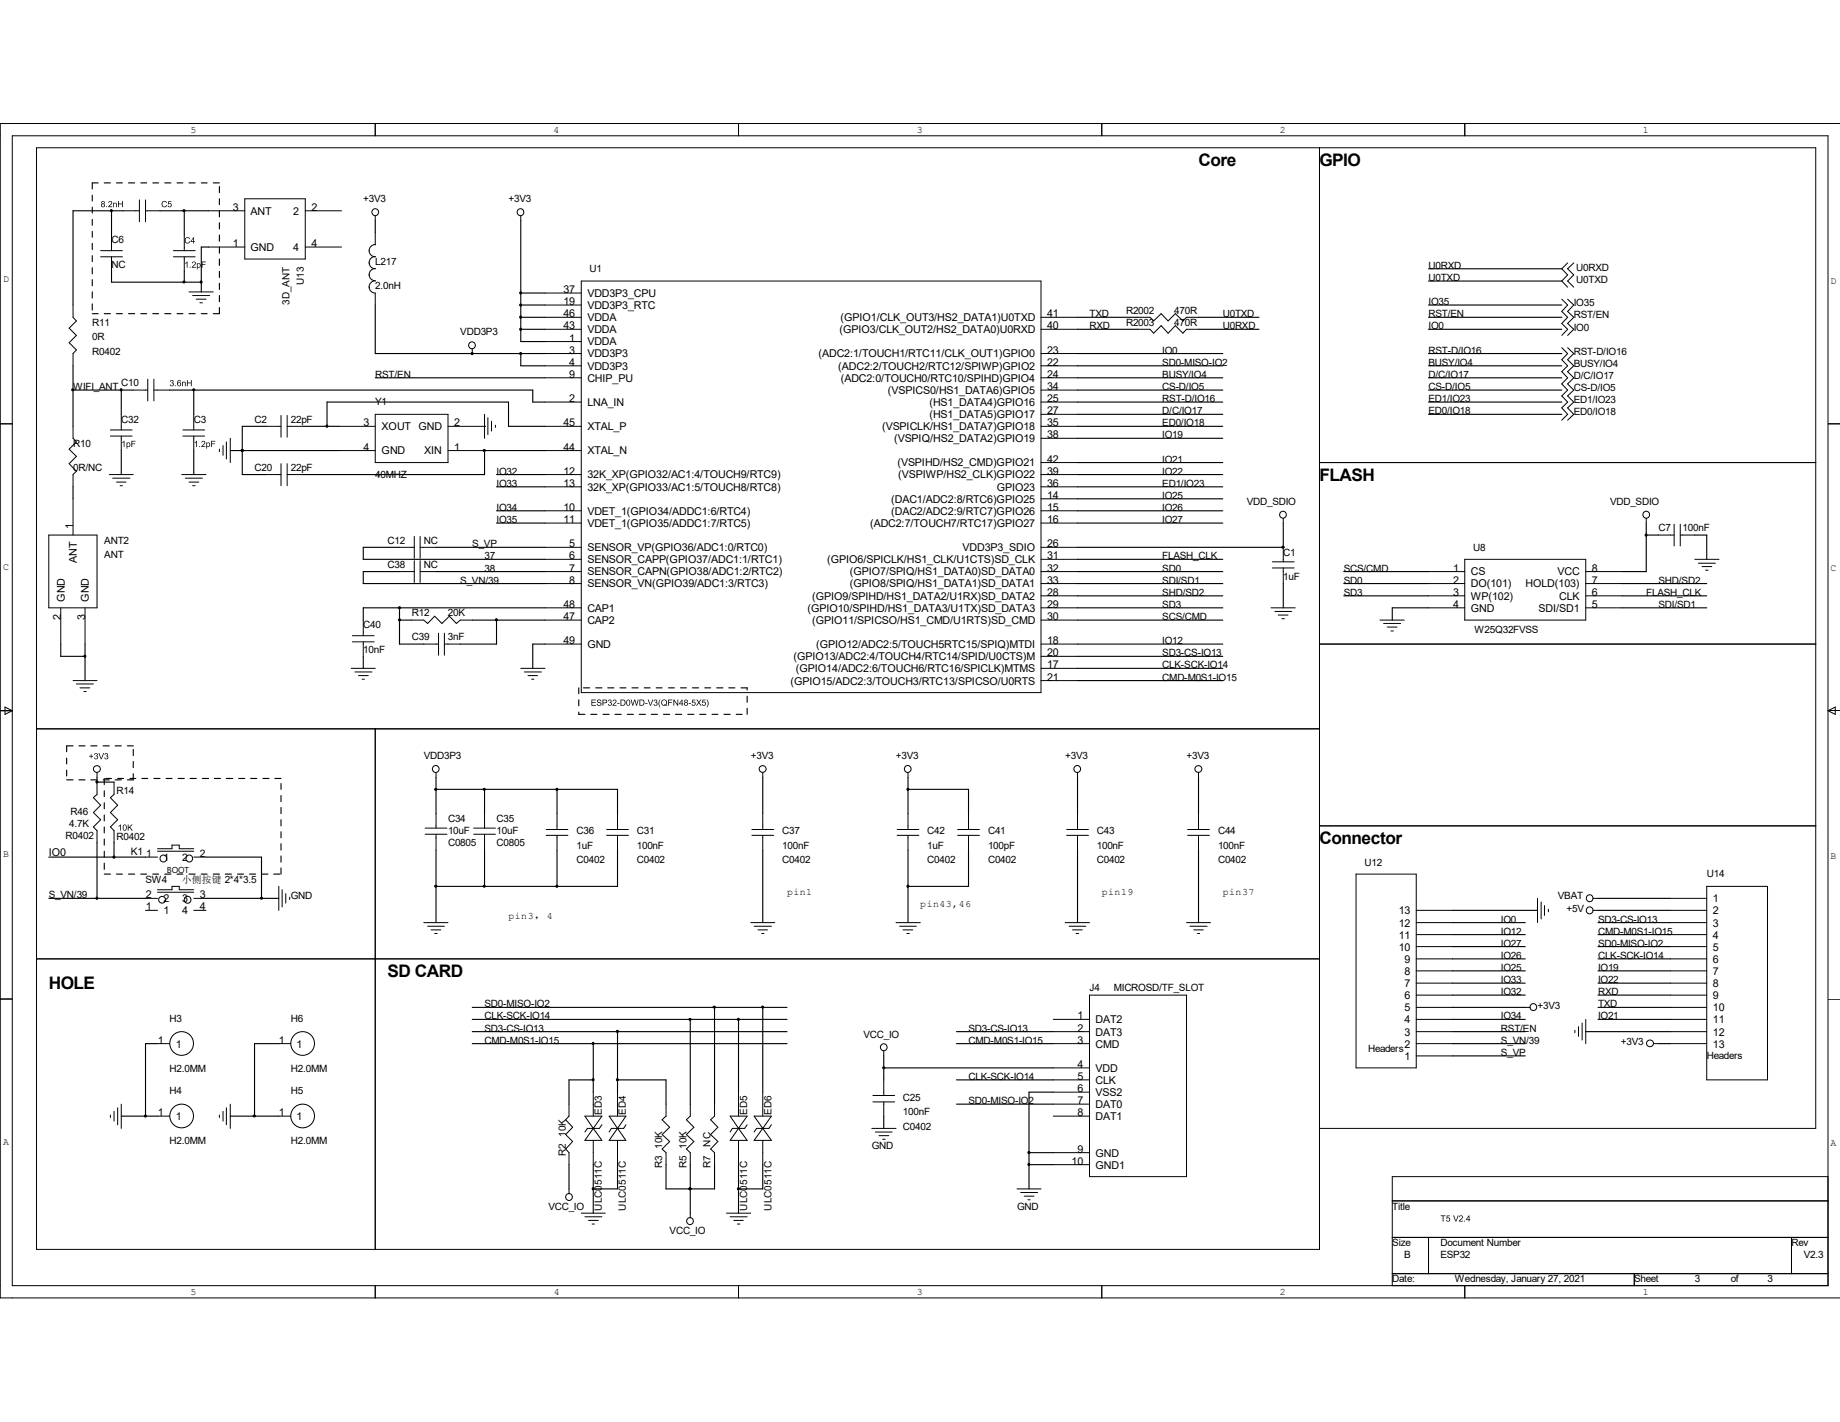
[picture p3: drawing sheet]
<svg xmlns="http://www.w3.org/2000/svg" width="279mm" height="216mm" viewBox="0 0 279 216" stroke-linecap="round" stroke-linejoin="round" font-family="sans-serif">
<g fill="none" stroke="#000" stroke-width=".15">
<path d="M57 18.8v1.8M112.1 18.8v1.8M167.3 18.8v1.8M222.4 18.8v1.8M279.4 18.8h-279.4v178.3h279.4M1.9 20.6h275.7v174.6h-275.7zM15.3 38.1h3.3M15.3 39h3.3M16.9 35.7v2.4M16.9 39v2.2M18.8 32h2.4M21.2 30.4v3.3"/>
<path d="M22.1 32h2.2M22.1 30.4v3.3M26.3 38.1h3.3M26.3 39h3.3M28 35.7v2.4M28 39v2.2M31.7 32h5.5M31.7 37.5h5.5M37.2 30.2h9.2v9.1h-9.2zM46.4 32h5.5M46.4 37.5h5.5M56.1 39.9h-.1a.86 .86 0 0 0 1 .9 .93 .93 0 0 0-1 .9"/>
<path d="M56.1 38.1a.8 .8 0 0 0 .9 .8 .93 .93 0 0 0-1 1M57 35.3v1.9a.82 .82 0 0 0-1 .9M57 32.7v.8M79.1 32.7v.8M200.4 22.4v167.3h-194.9v-167.3h270.2v148.9h-75.3M238 39.9l-.8 .9 .8 .9-.8 1 .8 .9M239 39.9l-1 .9 1 .9-1 1 1 .9M11.1 46.3v1.9l.5 .5-1.1 1.1 1.1 1.1-1.1 1.1 1.1 1.1-.5 .6v1.8M20.2 59.2h2.2M22.4 57.6v3.3M23.4 59.2h2.3M23.4 57.6v3.3"/>
<path d="M28.7 44.3h3.7M29.3 44.9h2.5M29.8 45.4h1.5M30.4 46h.3M56.1 43.6h-.1a.93 .93 0 0 0 1 .9v1.8M56.1 41.7h-.1a.93 .93 0 0 0 1 .9M57 42.7a.82 .82 0 0 0-1 .9M71.7 53v.7M82.8 50h5.5M82.8 44.5h5.5M82.8 46.3h5.5M82.8 53.7h5.5"/>
<path d="M82.8 57.4h5.5M82.8 48.2h5.5M82.8 55.5h5.5M82.8 51.9h5.5M88.3 42.7h69.8v62.5h-69.8zM158.1 50h5.5M158.1 59.2h5.5M158.1 53.7h5.5M158.1 57.4h5.5M158.1 48.2h5.5M158.1 55.5h5.5M172.8 50h1.8l.6 .6 1.1-1.2 1.1 1.2 1.1-1.2 1.1 1.2 .6-.6h1.8"/>
<path d="M172.8 48.2h1.8l.6 .5 1.1-1.1 1.1 1.1 1.1-1.1 1.1 1.1 .6-.5h1.8M237.2 52.8l.8 .9-.8 .9 .8 .9-.8 .9 .8 1-.8 .9 .8 .9-.8 .9 .8 .9-.8 .9 .8 1-.8 .9M237.2 45.4l.8 .9-.8 1 .8 .9-.8 .9 .8 .9-.8 .9M238 52.8l1 .9-1 .9 1 .9-1 .9 1 1-1 .9 1 .9-1 .9 1 .9-1 .9 1 1-1 .9M238 45.4l1 .9-1 1 1 .9-1 .9 1 .9-1 .9M0 64.3h1.9M11.1 64.7v1.8l.5 .6-1.1 1.1 1.1 1.1-1.1 1.1 1.1 1.1-.5 .6v1.8M11.1 75.7v5.5M16.6 72.1h3.6M16.8 65.3h3.3M16.8 66.2h3.3M17.1 72.6h2.6"/>
<path d="M17.7 73.2h1.4M18.2 73.7h.4M18.4 62.9v2.4M18.4 66.2v2.2M27.6 72.1h3.7M27.8 65.3h3.3M27.8 66.2h3.3M28.2 72.6h2.5M28.7 73.2h1.5M29.3 73.7h.3M29.4 62.9v2.4M29.4 66.2v2.2"/>
<path d="M33.3 68.2v.4M33.9 67.6v1.5M34.4 67.1v2.6M35 66.5v3.7M40.5 64.7h2.2M40.5 72.1h2.2M42.7 63.1v3.3M42.7 70.4v3.3M43.6 64.7h2.4M43.6 72.1h2.4M43.6 63.1v3.3M43.6 70.4v3.3"/>
<path d="M51.5 64.7h5.5M51.5 68.4h5.5M57 62.9h11v7.3h-11zM68 64.7h5.6M68 68.4h5.6M73.6 62.9v3.6M74.1 63.4v2.6M74.6 64v1.4M75.2 64.6v.3M82.8 61h5.5M82.8 64.7h5.5M82.8 68.4h5.5"/>
<path d="M82.8 72.1h5.5M82.8 73.9h5.5M82.8 77.6h5.5M82.8 79.4h5.5M158.1 70.2h5.5M158.1 61h5.5M158.1 64.7h5.5M158.1 72.1h5.5M158.1 73.9h5.5M158.1 77.6h5.5M158.1 79.4h5.5M158.1 62.9h5.5"/>
<path d="M158.1 66.5h5.5M158.1 75.7h5.5M194.9 78.7v.7M200.4 70.2h75.3M250 78.7v.7M254.2 79.6v3.3M255.1 79.6v3.3M277.6 64.3h1.8M7.4 81.2h7.3v11.1h-7.3zM9.2 92.3v5.5M12.9 92.3v5.5M53.5 96.5h3.3"/>
<path d="M53.5 97.5h3.3M55.2 94.1v2.4M55.2 97.5v2.2M60.7 86.8h2.2M60.7 83.1h2.2M62.5 94.1h1.8l.6 .6 1.1-1.1 1.1 1.1 1.1-1.1 1.1 1.1 .6-.6h1.8M62.9 81.4v3.4M62.9 85.1v3.3M63.8 86.8h2.4M63.8 83.1h2.4M63.8 81.4v3.4M63.8 85.1v3.3"/>
<path d="M64.3 97.8h2.3M66.6 96.1v3.4M67.5 97.8h2.4M67.5 96.1v3.4M82.8 97.8h5.5M82.8 84.9h5.5M82.8 94.1h5.5M82.8 86.8h5.5M82.8 88.6h5.5M82.8 92.3h5.5M82.8 83.1h5.5M158.1 97.8h5.5"/>
<path d="M158.1 84.9h5.5M158.1 94.1h5.5M158.1 86.8h5.5M158.1 88.6h5.5M158.1 90.5h5.5M158.1 92.3h5.5M158.1 83.1h5.5M158.1 99.7h5.5M193 92.3h3.7M193.2 86.2h3.3M193.2 85.3h3.3M193.6 92.8h2.5"/>
<path d="M194.1 93.4h1.5M194.6 93.9h.4M194.9 83.1v2.2M194.9 86.2v2.4M200.4 97.8h75.3M209.5 94.1h3.7M210.1 94.7h2.6M210.7 95.2h1.4M211.2 95.8h.4M216.9 86.8h5.5M216.9 88.6h5.5M216.9 90.5h5.5"/>
<path d="M216.9 92.3h5.5M222.4 84.9h18.4v9.2h-18.4zM240.8 86.8h5.5M240.8 88.6h5.5M240.8 90.5h5.5M240.8 92.3h5.5M251.8 81.2h2.4M255.1 81.2h2.2M257.3 84.9h3.7M257.9 85.5h2.6M258.4 86h1.5M259 86.6h.4"/>
<path d="M0 107.9h1.9M.8 107.4l1.1 .5-1.1 .6zM5.5 110.7h194.9M11.1 103.3h3.6M11.6 103.8h2.6M12.1 104.4h1.5M12.7 105h.4M14.7 118.7v1.9l-.5 .5 1.1 1.2-1.1 1.1 1.1 1.1-1.1 1.1 .5 .5v1.8M14.7 117.3v.7M17.3 118.7v1.9l-.5 .5 1.1 1.2-1.1 1.1 1.1 1.1-1.1 1.1 .5 .5v1.8M53.3 101.5h3.7M53.9 102h2.6"/>
<path d="M54.4 102.6h1.5M55 103.1h.3M57 110.7v79M66.2 117.3v.7M79.1 101.5h3.7M79.6 102h2.6M80.2 102.6h1.4M80.7 103.1h.4M115.8 117.3v.7M137.9 117.3v.7M158.1 101.5h5.5M158.1 103.3h5.5"/>
<path d="M163.6 117.3v.7M182 117.3v.7M277.6 107.9h1.8M277.6 107.9l1.1-.5v1.1zM22.1 138.2h1.8M22.1 136.4h1.8M22.1 130.1h1.8M23.9 128.9h2.2v-.6h1.1v.6h2.2M23.9 135.1h2.2v-.5h1.1v.5h2.2M23.9 135.5h5.5M23.9 129.2h5.5M29.4 138.2h1.9"/>
<path d="M29.4 136.4h1.9M29.4 130.1h1.9M42.3 134.6v3.6M42.8 135.1v2.6M43.4 135.7v1.4M44 136.2v.4M64.6 126.7h3.3M64.6 125.7h3.3M66.2 123.5v2.2M66.2 126.7v2.4M71.9 126.7h3.3M71.9 125.7h3.3"/>
<path d="M73.6 123.5v2.2M73.6 126.7v2.4M82.9 125.9h3.3M82.9 126.8h3.3M84.6 123.5v2.4M84.6 126.8v2.3M92.1 125.9h3.3M92.1 126.8h3.3M93.8 123.5v2.4M93.8 126.8v2.3M114.2 125.9h3.3M114.2 126.8h3.3"/>
<path d="M115.8 123.5v2.4M115.8 126.8v2.3M136.2 125.9h3.3M136.2 126.8h3.3M137.9 123.5v2.4M137.9 126.8v2.3M145.4 125.9h3.3M145.4 126.8h3.3M147.1 123.5v2.4M147.1 126.8v2.3M162 125.9h3.3M162 126.8h3.3"/>
<path d="M163.6 123.5v2.4M163.6 126.8v2.3M180.3 125.9h3.3M180.3 126.8h3.3M182 123.5v2.4M182 126.8v2.3M200.4 125.4h75.3M205.9 132.7h9.2v29.4h-9.2zM215.1 138.2h5.5M233.5 136.4v3.7M234 136.9v2.6M234.5 137.5v1.5"/>
<path d="M235.1 138v.4M241.9 138.2h.8M241.9 136.4h.8M253.7 138.2h5.5M253.7 136.4h5.5M259.2 134.6h9.2v29.4h-9.2zM0 151.7h1.9M5.5 145.6h194.9M23.9 158.5h1.8M42.3 158.5h1.9M64.3 140.1h3.7M64.9 140.6h2.6"/>
<path d="M65.4 141.2h1.5M66 141.7h.4M114 140.1h3.6M114.5 140.6h2.6M115.1 141.2h1.4M115.7 141.7h.3M134.2 159.6v.7M136.1 140.1h3.6M136.6 140.6h2.5M137.1 141.2h1.5M137.7 141.7h.4M159.9 158.5h5.5"/>
<path d="M159.9 156.6h5.5M159.9 154.8h5.5M161.8 140.1h3.6M162.3 140.6h2.6M162.9 141.2h1.4M163.4 141.7h.4M165.4 151.1h14.8v27.5h-14.8zM180.2 140.1h3.6M180.7 140.6h2.6M181.3 141.2h1.4M181.8 141.7h.4M215.1 145.6h5.5"/>
<path d="M215.1 158.5h5.5M215.1 156.6h5.5M215.1 154.8h5.5M215.1 153h5.5M215.1 151.1h5.5M215.1 149.3h5.5M215.1 147.4h5.5M215.1 143.7h5.5M215.1 141.9h5.5M215.1 140.1h5.5M231.6 153h.8M239.1 156.4v.4"/>
<path d="M239.7 155.9v1.5M240.2 155.3v2.6M240.8 154.8v3.7M251.1 158.5h.7M253.7 145.6h5.5M253.7 158.5h5.5M253.7 156.6h5.5M253.7 154.8h5.5M253.7 153h5.5M253.7 151.1h5.5M253.7 149.3h5.5M253.7 147.4h5.5"/>
<path d="M253.7 143.7h5.5M253.7 141.9h5.5M253.7 140.1h5.5M277.6 151.7h1.8M16.8 169.3v.4M17.3 168.7v1.5M17.9 168.2v2.6M18.4 167.6v3.7M23.9 169.5h1.8M33.3 169.3v.4M33.9 168.7v1.5M34.4 168.2v2.6"/>
<path d="M35 167.6v3.7M42.3 169.5h1.9M86.4 167.6v1.9l-.5 .5 1.1 1.2-1.1 1.1 1.1 1-1.1 1.2 .5 .5v1.8M88.8 169.5h2.6l-1.3 1.8zM90.1 171.3h.1M90.1 171.3l1.3 1.8h-2.6zM90.1 165.8v3.7M90.1 173.1v3.7M91.4 170.8l-.4 .5h-1.8l-.4 .6M92.5 169.5h2.5l-1.2 1.8zM93.8 171.3h.1M93.8 171.3l1.2 1.8h-2.5z"/>
<path d="M93.8 165.8v3.7M93.8 173.1v3.7M95 170.8l-.3 .5h-1.9l-.3 .6M101.1 167.6v1.9l-.6 .5 1.2 1.2-1.2 1.1 1.2 1-1.2 1.2 .6 .5v1.8M104.8 167.6v1.9l-.6 .5 1.2 1.2-1.2 1.1 1.2 1-1.2 1.2 .6 .5v1.8M108.5 167.6v1.9l-.6 .5 1.1 1.2-1.1 1.1 1.1 1-1.1 1.2 .6 .5v1.8M110.9 169.5h2.6l-1.4 1.8zM112.1 171.3h.1M112.1 165.8v3.7M112.1 173.1v3.7M112.1 171.3l1.4 1.8h-2.6zM113.5 170.8l-.4 .5h-1.9l-.3 .6"/>
<path d="M114.5 169.5h2.6l-1.3 1.8zM115.8 171.3h.1M115.8 165.8v3.7M115.8 173.1v3.7M115.8 171.3l1.3 1.8h-2.6zM117.1 170.8l-.3 .5h-1.9l-.4 .6M132.4 171.3h3.7M132.5 166.3h3.3M132.5 167.3h3.3M132.9 171.9h2.6M133.5 172.4h1.5M134 173h.4"/>
<path d="M134.2 164v2.3M134.2 167.3v2.2M159.9 169.5h5.5M159.9 162.1h5.5M159.9 164h5.5M159.9 165.8h5.5M159.9 167.6h5.5M159.9 175h5.5M159.9 176.8h5.5M215.1 160.3h5.5M277.6 178.6h-66.2v16.6M57 195.2v1.9"/>
<path d="M86.4 180.5v.8M88.3 184.2h3.6M88.8 184.7h2.6M89.4 185.3h1.4M89.9 185.8h.4M104.8 184.2v.7M110.3 184.2h3.7M110.9 184.7h2.6M111.4 185.3h1.5M112 185.8h.4M112.1 195.2v1.9M154.4 180.5h3.7"/>
<path d="M155 181.1h2.6M155.5 181.6h1.5M156.1 182.2h.3M167.3 195.2v1.9M211.4 182.3h66.2M211.4 187.9h66.2M211.4 193.4h66.2M216.9 187.9v5.5M222.4 195.2v1.9M248.2 193.4v1.8M272 187.9v5.5"/>
<circle cx="57" cy="32.2" r=".52"/>
<circle cx="79" cy="32.2" r=".52"/>
<circle cx="71.7" cy="52.4" r=".52"/>
<circle cx="194.8" cy="78.1" r=".52"/>
<circle cx="250" cy="78.1" r=".52"/>
<circle cx="14.7" cy="116.8" r=".52"/>
<circle cx="66.2" cy="116.8" r=".52"/>
<circle cx="115.8" cy="116.8" r=".52"/>
<circle cx="137.8" cy="116.8" r=".52"/>
<circle cx="163.6" cy="116.8" r=".52"/>
<circle cx="182" cy="116.8" r=".52"/>
<circle cx="24.6" cy="136.6" r=".52"/>
<circle cx="24.8" cy="130.3" r=".52"/>
<circle cx="28.5" cy="136.6" r=".52"/>
<circle cx="28.7" cy="130.3" r=".52"/>
<circle cx="241.4" cy="136.4" r=".52"/>
<circle cx="241.4" cy="138.2" r=".52"/>
<circle cx="27.6" cy="158.4" r="1.8"/>
<circle cx="46" cy="158.4" r="1.8"/>
<circle cx="134.2" cy="159" r=".52"/>
<circle cx="232.8" cy="152.9" r=".52"/>
<circle cx="250.6" cy="158.4" r=".52"/>
<circle cx="27.6" cy="169.4" r="1.8"/>
<circle cx="46" cy="169.4" r="1.8"/>
<circle cx="86.4" cy="181.7" r=".52"/>
<circle cx="104.8" cy="185.4" r=".52"/>
</g>
<g fill="#000">
<path d="M15.4 30.6a.25 .25 0 0 1 .4 0 .25 .25 0 0 1 0 .4 .28 .28 0 0 1 .1 .4 .28 .28 0 0 1-.5 0 .28 .28 0 0 1 .1-.5l-.1-.1zM15.5 30.8a.15 .15 0 0 0 .3 0 .15 .15 0 0 0-.3 0zM15.5 31.2a.19 .19 0 0 0 .3 0 .19 .19 0 0 0-.3 0zM16.1 31.3h.1v.2h-.1zM16.5 30.6a.3 .3 0 0 1 .5 0 .3 .3 0 0 1-.1 .5l-.3 .2h.4v.2h-.6l.1-.2a.56 .56 0 0 0 .4-.6l-.2-.1-.1 .2h-.2zM17.2 30.8l.1 .1 .2-.1h.2v.7h-.1v-.5a.16 .16 0 0 0-.2-.1 .16 .16 0 0 0-.1 .2v.4h-.1zM17.9 30.5h.1v.4h.5v-.4h.2v1h-.2v-.5h-.5v.5h-.1z"/>
<path d="M24.7 30.6l.4-.1 .2 .3h-.1a.32 .32 0 0 0-.5-.1 .32 .32 0 0 0 0 .5l.3 .2 .2-.3 .2 .1a.46 .46 0 0 1-.7 .2 .46 .46 0 0 1 0-.8zM25.6 30.5h.4v.1h-.3l-.1 .3a.31 .31 0 0 1 .4 .1 .31 .31 0 0 1-.2 .5 .31 .31 0 0 1-.3-.3h.1a.21 .21 0 0 0 .3 .1 .21 .21 0 0 0 0-.3 .21 .21 0 0 0-.3 0h-.1z"/>
<path d="M28.2 36.1l.4-.1 .3 .3h-.2a.32 .32 0 0 0-.4-.1 .32 .32 0 0 0-.1 .5l.3 .2 .2-.3 .2 .1a.46 .46 0 0 1-.7 .2 .46 .46 0 0 1 0-.8zM29.4 36h.1v.6h.1v.1h-.1v.3h-.2v-.3h-.4zM29.3 36.2l-.2 .4h.2z"/>
<path d="M25.9 57.8a.25 .25 0 0 1 .4 0 .25 .25 0 0 1-.1 .3 .29 .29 0 0 1 0 .5 .29 .29 0 0 1-.4-.2h.1a.19 .19 0 0 0 .2 .1 .19 .19 0 0 0 .2-.2 .19 .19 0 0 0-.3-.1v-.1a.16 .16 0 0 0 .2-.1 .16 .16 0 0 0-.1-.2 .16 .16 0 0 0-.2 .2l-.1-.1zM26.6 58.5h.1v.1h-.1zM27 57.8l.3-.1 .2 .2-.4-.1-.1 .4a.3 .3 0 0 1 .5 0 .3 .3 0 0 1-.2 .4 .3 .3 0 0 1-.4-.2zM27 58.4a.2 .2 0 0 0 .4 0 .2 .2 0 0 0-.4 0zM27.6 58l.1 .1 .3-.2 .1 .1 .1 .6h-.1v-.4a.16 .16 0 0 0-.2-.2 .16 .16 0 0 0-.1 .3v.3h-.2zM28.4 57.7h.1v.4h.5v-.4h.1v.9h-.1v-.4h-.5v.4h-.1z"/>
<path d="M28.1 39.9l.4-.2v.9h-.1v-.7l-.3 .2zM28.8 40.5h.1v.1h-.1zM29.2 39.8a.3 .3 0 0 1 .5 0 .3 .3 0 0 1-.1 .5l-.3 .2h.4v.1h-.6l.1-.1a.56 .56 0 0 0 .4-.7h-.2l-.1 .2h-.2zM29.9 40l.1 .1a.31 .31 0 0 1 .5 .2 .31 .31 0 0 1-.5 .3v.3h-.1zM29.9 40.3a.25 .25 0 0 0 .5 0 .25 .25 0 0 0-.5 0zM30.6 39.7h.7v.1h-.6v.3h.5v.1h-.5v.4h-.1z"/>
<path d="M18.6 67.2l.3-.3v1h-.1v-.8l-.2 .2zM19.2 67.2l.1 .1a.31 .31 0 0 1 .5 .2 .31 .31 0 0 1-.5 .3v.3h-.1zM19.2 67.5a.25 .25 0 0 0 .5 0 .25 .25 0 0 0-.5 0zM20 66.9h.6v.1h-.5v.3h.4v.1h-.4v.5h-.1z"/>
<path d="M29.6 67.2l.3-.3v1h-.1v-.8l-.2 .2zM30.3 67.7h.1v.2h-.1zM30.7 67a.3 .3 0 0 1 .4 0 .3 .3 0 0 1-.1 .5l-.3 .3h.5v.1h-.6v-.2a.56 .56 0 0 0 .4-.6l-.2-.1-.1 .2h-.1zM31.3 67.2l.1 .1a.31 .31 0 0 1 .5 .2 .31 .31 0 0 1-.5 .3v.3h-.1zM31.4 67.5a.24 .24 0 0 0 .4 0 .24 .24 0 0 0-.4 0zM32.1 66.9h.6v.1h-.5v.3h.4v.1h-.4v.5h-.1z"/>
<path d="M13.8 114.5h.1v.3h.2v.1h-.2v.2h-.1v-.2h-.3v-.1h.3zM14.4 114.4a.25 .25 0 0 1 .4 0 .25 .25 0 0 1-.1 .4 .29 .29 0 0 1 0 .5 .29 .29 0 0 1-.4-.3h.1a.19 .19 0 0 0 .2 .2 .19 .19 0 0 0 .2-.3 .19 .19 0 0 0-.3-.1v-.1a.16 .16 0 0 0 .2-.1 .16 .16 0 0 0-.1-.2 .16 .16 0 0 0-.2 .2h-.1zM14.9 114.3h.2l.3 .9 .3-.9h.1l-.4 1h-.1zM16 114.4a.25 .25 0 0 1 .3 0 .25 .25 0 0 1 0 .4 .29 .29 0 0 1 0 .5 .29 .29 0 0 1-.5-.3h.2a.19 .19 0 0 0 .2 .2 .19 .19 0 0 0 .1-.3 .19 .19 0 0 0-.2-.1v-.1a.16 .16 0 0 0 .2-.1 .16 .16 0 0 0-.2-.2 .16 .16 0 0 0-.1 .2h-.1z"/>
<path d="M89.8 106.2h.7v.1h-.6v.3h.5v.1h-.5v.3h.6v.1h-.7zM90.7 106.3l.4-.1 .2 .2v.1h-.1a.2 .2 0 0 0-.2-.2 .2 .2 0 0 0-.2 .2l.1 .1a.33 .33 0 0 1 .4 .3 .33 .33 0 0 1-.5 .2l-.2-.1v-.2h.1a.23 .23 0 0 0 .3 .3 .23 .23 0 0 0 .2-.3l-.5-.2-.1-.1zM91.5 106.2h.4a.28 .28 0 0 1 .3 .3 .28 .28 0 0 1-.3 .3h-.3v.3h-.1zM91.6 106.3v.4l.4-.1v-.2zM92.4 106.3a.25 .25 0 0 1 .4 0 .25 .25 0 0 1-.1 .3 .29 .29 0 0 1 0 .5 .29 .29 0 0 1-.4-.2h.1a.19 .19 0 0 0 .2 .2 .19 .19 0 0 0 .2-.3 .19 .19 0 0 0-.3-.1v-.1a.16 .16 0 0 0 .2-.1 .16 .16 0 0 0-.1-.2 .16 .16 0 0 0-.2 .2h-.1zM93.1 106.3a.3 .3 0 0 1 .5 0 .3 .3 0 0 1-.1 .5l-.3 .2h.4v.1h-.6l.1-.1a.56 .56 0 0 0 .3-.6l-.1-.1-.2 .2h-.1zM93.7 106.8h.4v.1h-.4zM94.2 106.2h.5a.48 .48 0 0 1 .3 .6 .48 .48 0 0 1-.4 .3h-.4zM94.3 106.3v.7h.2a.36 .36 0 0 0 .4-.3 .36 .36 0 0 0-.4-.4zM95.2 106.3l.2-.1a.52 .52 0 0 1 .3 .5 .52 .52 0 0 1-.3 .5 .52 .52 0 0 1-.2-.9zM95.3 106.3a.39 .39 0 0 0-.1 .4 .39 .39 0 0 0 .3 .3 .39 .39 0 0 0 .1-.4 .39 .39 0 0 0-.3-.3zM95.8 106.2h.1l.2 .8 .2-.8h.2l.2 .8 .1-.8h.2l-.3 .9h-.1l-.2-.8-.3 .8h-.1zM97.1 106.2h.5a.48 .48 0 0 1 .3 .6 .48 .48 0 0 1-.5 .3h-.3zM97.2 106.3v.7h.2a.36 .36 0 0 0 .3-.3 .36 .36 0 0 0-.3-.4zM98 106.8h.3v.1h-.3zM98.4 106.2h.1l.3 .8 .3-.8h.1l-.4 .9h-.1zM99.4 106.3a.25 .25 0 0 1 .3 0 .25 .25 0 0 1 0 .3 .29 .29 0 0 1 0 .5 .29 .29 0 0 1-.5-.2h.2a.19 .19 0 0 0 .2 .2 .19 .19 0 0 0 .1-.3 .19 .19 0 0 0-.2-.1v-.1a.16 .16 0 0 0 .2-.1 .16 .16 0 0 0-.2-.2 .16 .16 0 0 0-.1 .2h-.1zM100.2 106.2h.1l-.2 .6 .2 .6a.82 .82 0 0 1-.1-1.2zM100.5 106.3a.47 .47 0 0 1 .7 .1 .47 .47 0 0 1 0 .6l.1 .1v.1l-.2-.1a.48 .48 0 0 1-.6-.1 .48 .48 0 0 1 0-.7zM100.6 106.4a.37 .37 0 0 0-.1 .5 .37 .37 0 0 0 .5 .1l-.1-.1 .2 .1a.36 .36 0 0 0 0-.5 .36 .36 0 0 0-.5-.1zM101.5 106.2h.6v.1h-.5v.3h.4v.1h-.4v.4h-.1zM102.3 106.2h.1l.5 .7v-.7h.1v.9h-.1l-.5-.7v.7h-.1zM103.5 106.2h.1v.6h.2v.1h-.2v.2h-.1v-.2h-.4zM103.5 106.4l-.3 .4h.3zM104 106.3a.25 .25 0 0 1 .4 0 .25 .25 0 0 1-.1 .3 .28 .28 0 0 1 .1 .5 .28 .28 0 0 1-.5 0 .28 .28 0 0 1 .1-.5l-.1-.1zM104 106.4a.15 .15 0 0 0 .3 0 .15 .15 0 0 0-.3 0zM104 106.9a.2 .2 0 0 0 .4 0 .2 .2 0 0 0-.4 0zM104.6 106.8h.3v.1h-.3zM105.1 106.2h.5v.1h-.4v.3a.31 .31 0 0 1 .4 .1 .31 .31 0 0 1-.2 .5 .31 .31 0 0 1-.4-.3h.1a.21 .21 0 0 0 .3 .1 .21 .21 0 0 0 .1-.3 .21 .21 0 0 0-.4 0h-.1zM105.7 106.2h.2l.2 .4 .3-.4h.1l-.3 .5 .3 .4h-.1l-.3-.3-.3 .3h-.1l.3-.4zM106.7 106.2h.4v.1h-.3l-.1 .3a.31 .31 0 0 1 .5 .1 .31 .31 0 0 1-.2 .5 .31 .31 0 0 1-.4-.3h.1a.21 .21 0 0 0 .3 .1 .21 .21 0 0 0 0-.3 .21 .21 0 0 0-.3 0h-.1zM107.3 106.2a.76 .76 0 0 1 0 1.2l.2-.6z"/>
<path d="M18 125.4l.4-.2v.9h-.2v-.7l-.2 .1zM18.7 125.3l.2-.1a.52 .52 0 0 1 .3 .5 .52 .52 0 0 1-.3 .4 .52 .52 0 0 1-.2-.8zM18.9 125.3a.39 .39 0 0 0-.2 .4 .39 .39 0 0 0 .3 .3 .39 .39 0 0 0 .2-.4 .39 .39 0 0 0-.3-.3zM19.4 125.2h.1v.4l.5-.4h.1l-.3 .4 .4 .5h-.2l-.3-.5-.2 .2v.3h-.1z"/>
<path d="M218.8 184.5h.7v.1h-.3v.9h-.1v-.9h-.3zM219.7 184.5h.5v.2h-.4l-.1 .2a.31 .31 0 0 1 .5 .2 .31 .31 0 0 1-.2 .4 .31 .31 0 0 1-.4-.3h.1a.21 .21 0 0 0 .3 .1 .21 .21 0 0 0 0-.3 .21 .21 0 0 0-.3 0h-.1zM220.7 184.5h.1l.3 .9 .3-.9h.1l-.4 1h-.1zM221.6 184.6a.3 .3 0 0 1 .5 0 .3 .3 0 0 1-.1 .5l-.3 .3h.4v.1h-.6l.1-.2a.56 .56 0 0 0 .4-.6l-.2-.1-.1 .2h-.2zM222.3 185.3h.1v.2h-.1zM223 184.5h.1v.6h.2v.1h-.2v.3h-.1v-.3h-.4zM223 184.7l-.3 .4h.3z"/>
</g>
<g fill="none" stroke="#000" stroke-width=".17">
<path d="M14 29.6v.9M14 31.5v.8M14 33.3v.9M14 35.1v.9M14 37v.9M14 38.8v.9M14.9 27.8h-.9v.9M15.8 27.8h1M16.9 32v3.7M17.7 27.8h.9M18.8 32h-7.7v14.3M19.5 27.8h.9"/>
<path d="M21.4 27.8h.9M23.2 27.8h.9M24.3 32h7.4M25 27.8h1M26.9 27.8h.9M28 32v3.7M28.7 27.8h.9M30.6 27.8h.9M31.7 37.5h-1.1v6.8M32.4 27.8h.9M33.3 28.3v1M33.3 30.2v.9"/>
<path d="M33.3 32v.9M33.3 33.8v1M33.3 35.7v.9M33.3 37.5v.9M33.3 39.3v1M57 33.5v1.8M79.1 33.5v18.4h3.7M11.1 59.2h9.1M11.1 55.5v9.2M14 40.6v1M14 42.5v.9M14 44.3v1"/>
<path d="M14 46.1v1M14 47.6h.9M15.8 47.6h1M16.9 41.2v1.6h13.7M17.7 47.6h.9M18.4 59.2v3.7M19.5 47.6h.9M21.4 47.6h.9M23.2 47.6h.9M25 47.6h1M25.7 59.2h55.2v1.8h1.9M26.9 47.6h.9"/>
<path d="M28 41.2v1.6M28.7 47.6h.9M29.4 59.2v3.7M30.6 47.6h.9M33.3 41.2v.9M33.3 43v.9M33.3 44.9v.9M33.3 46.7v.9h-.9M57 46.3v7.4h25.8M57 57.4h25.8M71.7 53.7h.1M79.1 53.7v1.8h3.7"/>
<path d="M79.1 48.2h3.7M79.1 46.3h3.7M79.1 50h3.7M79.1 44.5h3.7M163.6 53.7h22.1M163.6 55.5h22.1M163.6 59.2h22.1M163.6 57.4h22.1M163.6 48.2h9.2M163.6 50h9.2M182 48.2h9.2M182 50h9.2"/>
<path d="M216.9 53.7h20.3M216.9 55.5h20.3M216.9 59.2h20.3M216.9 57.4h20.3M216.9 48.2h20.3M216.9 42.7h20.3M216.9 46.3h20.3M216.9 50h20.3M216.9 40.8h20.3M11.1 73.9v1.8M18.4 68.4v3.7M29.4 68.4v3.7"/>
<path d="M35 68.4h16.5M36.8 68.4h.1M40.5 64.7h-3.7v7.4h3.7M46 64.7h5.5M49.7 64.7v-3.7h27.5v3.7h5.6M73.6 68.4h.1M73.6 64.7h.1M73.6 68.4h9.2M73.6 68.4v3.7h-27.6M75.4 72.1h7.4M75.4 73.9h7.4M75.4 79.4h7.4"/>
<path d="M75.4 77.6h7.4M163.6 64.7h22.1M163.6 61h22.1M163.6 72.1h22.1M163.6 62.9h22.1M163.6 73.9h22.1M163.6 79.4h22.1M163.6 66.5h22.1M163.6 75.7h22.1M163.6 70.2h22.1M163.6 77.6h22.1M194.9 79.4v3.7"/>
<path d="M216.9 61h20.3M216.9 62.9h20.3M250 79.4v7.4h-3.7M9.2 97.8v1.9h3.7M12.9 97.8v5.5M55.2 99.7v1.8M60.7 83.1h-5.5v1.8h27.6M60.7 86.8h-5.5v1.8h27.6M60.7 92.3v5.5h3.6M60.7 94.1h1.8M66.2 86.8h16.6M66.2 83.1h16.6"/>
<path d="M71.7 94.1h11.1M75.4 94.1v3.7h-5.5M82.8 92.3h-27.6v1.8M82.8 97.8h-1.9v3.7M163.6 92.3h22.1M163.6 97.8h22.1M163.6 94.1h22.1M163.6 88.6h22.1M163.6 90.5h22.1M163.6 84.9h22.1M163.6 86.8h22.1M163.6 83.1h31.3"/>
<path d="M163.6 99.7h22.1M194.9 83.1h.1M194.9 88.6v3.7M204 88.6h12.9M204 90.5h12.9M204 86.8h12.9M216.9 92.3h-5.5v1.8M246.3 92.3h12.9M246.3 88.6h12.9M246.3 90.5h12.9M250 81.2h1.8M257.3 81.2h1.9v3.7"/>
<path d="M10.1 115.1v.9M10.1 116.9v.9M10.1 118.4h1M11.1 113.2h-1v.9M12 118.4h.9M12 113.2h.9M13.8 118.4h.9M13.8 113.2h.9M14.7 118.7h.1M14.7 118v.7M14.7 118.7h2.6M15.7 118.4h.9"/>
<path d="M15.7 113.2h.9M15.8 118.2v.9M16 118.2h.9M17.5 118.4h.9M17.5 113.2h.9M17.9 118.2h.9M19.3 113.2h.9M19.7 118.2h.9M20.2 117.5v.9h-.9M20.2 113.8v.9M20.2 115.6v.9M21.5 118.2h.9"/>
<path d="M23.4 118.2h.9M25.2 118.2h.9M27.1 118.2h.9M28.9 118.2h.9M30.7 118.2h1M32.6 118.2h.9M34.4 118.2h.9M36.2 118.2h1M38.1 118.2h.9M39.9 118.2h1M41.7 118.2h1M42.7 119v.8"/>
<path d="M66.2 119.8h27.6v3.7M66.2 118v5.5M73.6 119.8v3.7M84.6 119.8v3.7M87.9 104.4v.9M87.9 106.3v.8M87.9 108.1v.4h.9M88.6 104.4h.9M89.7 108.5h.9M90.5 104.4h.9M91.6 108.5h.9M92.3 104.4h.9"/>
<path d="M93.4 108.5h.9M94.1 104.4h.9M95.2 108.5h1M96 104.4h.9M97.1 108.5h.9M97.8 104.4h.9M98.9 108.5h.9M99.7 104.4h.8M100.8 108.5h.9M101.5 104.4h.9M102.6 108.5h.9M103.3 104.4h.9"/>
<path d="M104.4 108.5h1M105.2 104.4h.9M106.3 108.5h.9M107 104.4h.9M108.1 108.5h.9M108.8 104.4h1M109.9 108.5h1M110.7 104.4h.9M111.8 108.5h.9M112.5 104.4h1v.4M113.5 105.7v.9M113.5 107.5v1"/>
<path d="M115.8 118v5.5M137.9 119.8h9.2v3.7M137.9 118v5.5M163.6 103.3h22.1M163.6 101.5h22.1M163.6 118v5.5M182 118v5.5M7.4 136.4h14.7M7.4 130.1h14.7M14.7 127.9v8.5M15.8 120.1v.8M15.8 121.9v.9"/>
<path d="M15.8 123.7v.9M15.8 125.6v.8M15.8 127.4v.9M15.8 129.2v.9M15.8 131.1v.9M15.8 132.7h1M17.3 130.1h.1M17.3 127.9v2.2M17.7 132.7h.9M19.5 132.7h.9M21.4 132.7h.9M23.2 132.7h.9"/>
<path d="M25 132.7h1M26.9 132.7h.9M28.7 132.7h.9M30.6 132.7h.9M31.3 136.4h11M31.3 130.1h8.4v6.3M32.4 132.7h.9M34.2 132.7h.9M36.1 132.7h.9M37.9 132.7h.9M39.7 132.7h1M41.6 132.7h.9"/>
<path d="M42.7 120.8v.9M42.7 122.6v.9M42.7 124.5v.9M42.7 126.3v.9M42.7 128.1v1M42.7 130v.9M42.7 131.8v.9M66.2 129.1v11M73.6 129.1v5.5M84.6 129.1v5.5M93.8 129.1v5.5h-27.6M115.8 129.1v11"/>
<path d="M137.9 129.1v11M147.1 129.1v5.5h-9.2M163.6 129.1v11M182 129.1v11M220.6 138.2h12.9M242.7 136.4h11M242.7 138.2h11M23.9 158.5h-1.8v11M42.3 158.5h-3.6v11M71.7 158.5h47.8M71.7 154.8h47.8M71.7 156.6h47.8"/>
<path d="M71.7 153h47.8M90.1 158.5v7.3M93.8 156.6v9.2M104.8 154.8v12.8M108.5 153v14.6M112.1 154.8v11M115.8 153v12.8M145.2 158.5h14.7M145.2 156.6h14.7M220.6 147.4h11M220.6 158.5h11M220.6 141.9h11"/>
<path d="M220.6 151.1h11M220.6 154.8h11M220.6 145.6h11M220.6 156.6h11M220.6 140.1h11M220.6 153h11M220.6 143.7h11M220.6 149.3h11M240.8 156.6h12.9M242.7 147.4h11M242.7 141.9h11M242.7 151.1h11"/>
<path d="M242.7 154.8h11M242.7 145.6h11M242.7 140.1h11M242.7 153h11M242.7 143.7h11M242.7 149.3h11M251.8 158.5h1.9M18.4 169.5h5.5M35 169.5h7.3M86.4 176.8v3.7M90.1 164h-3.7v3.6M90.1 176.8v7.4"/>
<path d="M93.8 176.8v3.7h-3.7M93.8 164h7.3v3.6M101.1 176.8v3.7h7.4v-3.7M104.8 176.8v7.4M112.1 176.8v7.4M115.8 176.8v3.7h-3.7M134.2 160.3v3.7M134.2 169.5v1.8M134.2 162.1h25.7M145.2 164h14.7M145.2 167.6h14.7M156.3 175h3.6"/>
<path d="M156.3 176.8h3.6M159.9 165.8h-3.6v14.7M220.6 160.3h11M104.8 180.5h.1"/>
</g>
<g fill="#000" stroke="#000" stroke-width=".15">
<path d="M27.8 31.9h.3v.2h-.3z" fill-rule="evenodd"/>
<path d="M10.9 59.1h.3v.2h-.3z" fill-rule="evenodd"/>
<path d="M27.8 42.7h.3v.2h-.3z" fill-rule="evenodd"/>
<path d="M29.3 59.1h.2v.2h-.2z" fill-rule="evenodd"/>
<path d="M36.7 68.3h.2v.2h-.2z" fill-rule="evenodd"/>
<path d="M36.7 68.3h.2v.2h-.2z" fill-rule="evenodd"/>
<path d="M73.4 68.3h.3v.2h-.3z" fill-rule="evenodd"/>
<path d="M60.5 92.2h.3v.2h-.3z" fill-rule="evenodd"/>
<path d="M60.5 94h.3v.2h-.3z" fill-rule="evenodd"/>
<path d="M194.7 83h.2v.2h-.2z" fill-rule="evenodd"/>
<path d="M66 119.7h.3v.2h-.3z" fill-rule="evenodd"/>
<path d="M73.4 119.7h.3v.2h-.3z" fill-rule="evenodd"/>
<path d="M39.6 136.3h.2v.2h-.2z" fill-rule="evenodd"/>
<path d="M66 134.5h.3v.2h-.3z" fill-rule="evenodd"/>
<path d="M73.4 134.5h.3v.2h-.3z" fill-rule="evenodd"/>
<path d="M104.7 154.7h.2v.2h-.2z" fill-rule="evenodd"/>
<path d="M108.3 152.8h.3v.2h-.3z" fill-rule="evenodd"/>
<path d="M38.5 169.3h.2v.2h-.2z" fill-rule="evenodd"/>
<path d="M134.1 162h.2v.2h-.2z" fill-rule="evenodd"/>
<path d="M104.7 180.4h.2v.2h-.2z" fill-rule="evenodd"/>
<path d="M104.7 180.4h.2v.2h-.2z" fill-rule="evenodd"/>
<circle cx="16.9" cy="32" r=".16"/>
<circle cx="18.4" cy="59.2" r=".16"/>
<circle cx="30.5" cy="42.8" r=".16"/>
<circle cx="71.7" cy="53.7" r=".16"/>
<circle cx="79" cy="44.5" r=".16"/>
<circle cx="79" cy="53.7" r=".16"/>
<circle cx="79" cy="46.3" r=".16"/>
<circle cx="79" cy="48.1" r=".16"/>
<circle cx="79" cy="50" r=".16"/>
<circle cx="49.6" cy="64.7" r=".16"/>
<circle cx="12.9" cy="99.6" r=".16"/>
<circle cx="75.4" cy="94.1" r=".16"/>
<circle cx="249.9" cy="81.2" r=".16"/>
<circle cx="14.7" cy="118.7" r=".16"/>
<circle cx="84.5" cy="119.8" r=".16"/>
<circle cx="137.8" cy="119.8" r=".16"/>
<circle cx="14.7" cy="136.4" r=".16"/>
<circle cx="17.3" cy="130.1" r=".16"/>
<circle cx="84.5" cy="134.5" r=".16"/>
<circle cx="137.8" cy="134.5" r=".16"/>
<circle cx="90.1" cy="158.4" r=".16"/>
<circle cx="93.7" cy="156.6" r=".16"/>
<circle cx="112.1" cy="154.8" r=".16"/>
<circle cx="115.8" cy="152.9" r=".16"/>
<circle cx="22.1" cy="169.4" r=".16"/>
<circle cx="90.1" cy="163.9" r=".16"/>
<circle cx="93.7" cy="163.9" r=".16"/>
<circle cx="156.2" cy="176.8" r=".16"/>
<circle cx="156.2" cy="175" r=".16"/>
<circle cx="90.1" cy="180.5" r=".16"/>
<circle cx="112.1" cy="180.5" r=".16"/>
</g>
<g font-size="2.6">
<text x="182" y="25.2">Core</text>
<text x="200.4" y="25.2">GPIO</text>
<text x="200.4" y="73">FLASH</text>
<text x="200.4" y="128.1">Connector</text>
<text x="58.8" y="148.3">SD CARD</text>
<text x="7.4" y="150.2">HOLE</text>
</g>
<g font-size="1.6">
<text x="35.3" y="32">3</text>
<text x="38.1" y="32.6">ANT</text>
<text x="44.5" y="32.6">2</text>
<text x="47.3" y="32">2</text>
<text x="35.3" y="37.5">1</text>
<text x="38.1" y="38.1">GND</text>
<text x="44.5" y="38.1">4</text>
<text x="47.3" y="37.5">4</text>
<text x="85.6" y="44.5">37</text>
<text x="85.6" y="46.3">19</text>
<text x="89.2" y="45.1">VDD3P3_CPU</text>
<text x="89.2" y="46.9">VDD3P3_RTC</text>
<text x="85.6" y="48.2">46</text>
<text x="85.6" y="50">43</text>
<text x="86.4" y="53.7">3</text>
<text x="86.4" y="51.9">1</text>
<text x="89.2" y="48.8">VDDA</text>
<text x="89.2" y="50.6">VDDA</text>
<text x="89.2" y="52.5">VDDA</text>
<text x="127.5" y="50.6">(GPIO3/CLK_OUT2/HS2_DATA0)U0RXD</text>
<text x="127.6" y="48.8">(GPIO1/CLK_OUT3/HS2_DATA1)U0TXD</text>
<text x="159" y="48.2">41</text>
<text x="159" y="50">40</text>
<text x="159" y="53.7">23</text>
<text x="86.4" y="57.4">9</text>
<text x="86.4" y="55.5">4</text>
<text x="89.2" y="54.3">VDD3P3</text>
<text x="89.2" y="58">CHIP_PU</text>
<text x="89.2" y="56.1">VDD3P3</text>
<text x="124.3" y="54.3">(ADC2:1/TOUCH1/RTC11/CLK_OUT1)GPIO0</text>
<text x="127.3" y="56.1">(ADC2:2/TOUCH2/RTC12/SPIWP)GPIO2</text>
<text x="127.7" y="58">(ADC2:0/TOUCH0/RTC10/SPIHD)GPIO4</text>
<text x="134.8" y="59.8">(VSPICS0/HS1_DATA6)GPIO5</text>
<text x="159" y="55.5">22</text>
<text x="159" y="57.4">24</text>
<text x="159" y="59.2">34</text>
<text x="55.2" y="64.7">3</text>
<text x="58" y="65.3">XOUT GND</text>
<text x="69" y="64.7">2</text>
<text x="85.6" y="64.7">45</text>
<text x="86.4" y="61">2</text>
<text x="89.2" y="61.6">LNA_IN</text>
<text x="89.2" y="65.3">XTAL_P</text>
<text x="133.9" y="65.3">(VSPICLK/HS1_DATA7)GPIO18</text>
<text x="141.1" y="61.6">(HS1_DATA4)GPIO16</text>
<text x="141.1" y="63.5">(HS1_DATA5)GPIO17</text>
<text x="159" y="61">25</text>
<text x="159" y="62.9">27</text>
<text x="159" y="64.7">35</text>
<text x="55.2" y="68.4">4</text>
<text x="58" y="69">GND</text>
<text x="64.4" y="69">XIN</text>
<text x="69" y="68.4">1</text>
<text x="85.6" y="68.4">44</text>
<text x="89.2" y="69">XTAL_N</text>
<text x="135.8" y="67.1">(VSPIQ/HS2_DATA2)GPIO19</text>
<text x="136.3" y="70.8">(VSPIHD/HS2_CMD)GPIO21</text>
<text x="159" y="66.5">38</text>
<text x="159" y="70.2">42</text>
<text x="85.6" y="72.1">12</text>
<text x="85.6" y="73.9">13</text>
<text x="85.6" y="77.6">10</text>
<text x="89.2" y="72.6">32K_XP(GPIO32/AC1:4/TOUCH9/RTC9)</text>
<text x="89.2" y="74.5">32K_XP(GPIO33/AC1:5/TOUCH8/RTC8)</text>
<text x="135.3" y="76.3">(DAC1/ADC2:8/RTC6)GPIO25</text>
<text x="136.4" y="72.6">(VSPIWP/HS2_CLK)GPIO22</text>
<text x="151.3" y="74.5">GPIO23</text>
<text x="159" y="72.1">39</text>
<text x="159" y="73.9">36</text>
<text x="159" y="75.7">14</text>
<text x="159" y="77.6">15</text>
<text x="11.1" y="80.3" transform="rotate(-90 11.1 80.3)">1</text>
<text x="85.6" y="79.4">11</text>
<text x="86.4" y="83.1">5</text>
<text x="89.2" y="78.1">VDET_1(GPIO34/ADDC1:6/RTC4)</text>
<text x="89.2" y="80">VDET_1(GPIO35/ADDC1:7/RTC5)</text>
<text x="89.2" y="83.7">SENSOR_VP(GPIO36/ADC1:0/RTC0)</text>
<text x="132.1" y="80">(ADC2:7/TOUCH7/RTC17)GPIO27</text>
<text x="135.3" y="78.1">(DAC2/ADC2:9/RTC7)GPIO26</text>
<text x="146.2" y="83.7">VDD3P3_SDIO</text>
<text x="159" y="79.4">16</text>
<text x="159" y="83.1">26</text>
<text x="11.7" y="85.5" transform="rotate(-90 11.7 85.5)">ANT</text>
<text x="86.4" y="84.9">6</text>
<text x="86.4" y="86.8">7</text>
<text x="86.4" y="88.6">8</text>
<text x="89.2" y="85.5">SENSOR_CAPP(GPIO37/ADC1:1/RTC1)</text>
<text x="89.2" y="87.4">SENSOR_CAPN(GPIO38/ADC1:2/RTC2)</text>
<text x="89.2" y="89.2">SENSOR_VN(GPIO39/ADC1:3/RTC3)</text>
<text x="125.6" y="85.5">(GPIO6/SPICLK/HS1_CLK/U1CTS)SD_CLK</text>
<text x="129" y="87.4">(GPIO7/SPIQ/HS1_DATA0)SD_DATA0</text>
<text x="129" y="89.2">(GPIO8/SPIQ/HS1_DATA1)SD_DATA1</text>
<text x="159" y="84.9">31</text>
<text x="159" y="86.8">32</text>
<text x="159" y="88.6">33</text>
<text x="220.6" y="86.8">1</text>
<text x="220.6" y="88.6">2</text>
<text x="223.4" y="87.4">CS</text>
<text x="223.4" y="89.2">DO(101)</text>
<text x="231.6" y="89.2">HOLD(103)</text>
<text x="236.5" y="87.4">VCC</text>
<text x="241.7" y="86.8">8</text>
<text x="241.7" y="88.6">7</text>
<text x="9.2" y="94.1" transform="rotate(-90 9.2 94.1)">2</text>
<text x="9.8" y="91.4" transform="rotate(-90 9.8 91.4)">GND</text>
<text x="12.9" y="94.1" transform="rotate(-90 12.9 94.1)">3</text>
<text x="13.5" y="91.4" transform="rotate(-90 13.5 91.4)">GND</text>
<text x="85.6" y="92.3">48</text>
<text x="85.6" y="94.1">47</text>
<text x="89.2" y="92.9">CAP1</text>
<text x="89.2" y="94.7">CAP2</text>
<text x="122.6" y="92.9">(GPIO10/SPIHD/HS1_DATA3/U1TX)SD_DATA3</text>
<text x="123.3" y="91.1">(GPIO9/SPIHD/HS1_DATA2/U1RX)SD_DATA2</text>
<text x="123.3" y="94.7">(GPIO11/SPICSO/HS1_CMD/U1RTS)SD_CMD</text>
<text x="159" y="90.5">28</text>
<text x="159" y="92.3">29</text>
<text x="159" y="94.1">30</text>
<text x="220.6" y="90.5">3</text>
<text x="220.6" y="92.3">4</text>
<text x="223.4" y="91.1">WP(102)</text>
<text x="223.4" y="92.9">GND</text>
<text x="233.6" y="92.9">SDI/SD1</text>
<text x="236.8" y="91.1">CLK</text>
<text x="241.7" y="90.5">6</text>
<text x="241.7" y="92.3">5</text>
<text x="85.6" y="97.8">49</text>
<text x="89.2" y="98.4">GND</text>
<text x="120.5" y="100.2">(GPIO13/ADC2:4/TOUCH4/RTC14/SPID/U0CTS)M</text>
<text x="123.9" y="98.4">(GPIO12/ADC2:5/TOUCH5RTC15/SPIQ)MTDI</text>
<text x="159" y="97.8">18</text>
<text x="159" y="99.7">20</text>
<text x="159" y="101.5">17</text>
<text x="120" y="103.9">(GPIO15/ADC2:3/TOUCH3/RTC13/SPICSO/U0RTS</text>
<text x="120.9" y="102.1">(GPIO14/ADC2:6/TOUCH6/RTC16/SPICLK)MTMS</text>
<text x="159" y="103.3">21</text>
<text x="7.4" y="130">IO0</text>
<text x="19.9" y="129.8">K1</text>
<text x="22.2" y="130.1">1</text>
<text x="24.8" y="130.7">1</text>
<text x="27.7" y="130.7">2</text>
<text x="30.4" y="130.1">2</text>
<text x="22.1" y="136.4">2</text>
<text x="24.8" y="137">2</text>
<text x="27.6" y="137">3</text>
<text x="30.4" y="136.4">3</text>
<text x="260.1" y="137">1</text>
<text x="22.1" y="138.2">1</text>
<text x="24.8" y="138.8">1</text>
<text x="27.6" y="138.8">4</text>
<text x="30.4" y="138.2">4</text>
<text x="212.4" y="142.5">11</text>
<text x="212.4" y="140.7">12</text>
<text x="212.4" y="138.8">13</text>
<text x="260.1" y="138.8">2</text>
<text x="260.1" y="140.7">3</text>
<text x="260.1" y="142.5">4</text>
<text x="212.4" y="144.3">10</text>
<text x="213.3" y="149.9">7</text>
<text x="213.3" y="148">8</text>
<text x="213.3" y="146.2">9</text>
<text x="260.1" y="144.3">5</text>
<text x="260.1" y="146.2">6</text>
<text x="260.1" y="148">7</text>
<text x="260.1" y="149.9">8</text>
<text x="163.6" y="154.8">1</text>
<text x="166.4" y="155.4">DAT2</text>
<text x="213.3" y="155.4">4</text>
<text x="213.3" y="153.5">5</text>
<text x="213.3" y="151.7">6</text>
<text x="260.1" y="151.7">9</text>
<text x="260.1" y="153.5">10</text>
<text x="260.1" y="155.4">11</text>
<text x="24" y="158.5">1</text>
<text x="26.7" y="159">1</text>
<text x="42.3" y="158.5">1</text>
<text x="45" y="159">1</text>
<text x="163.6" y="156.6">2</text>
<text x="163.6" y="158.5">3</text>
<text x="166.4" y="157.2">DAT3</text>
<text x="166.4" y="159">CMD</text>
<text x="213.3" y="160.9">1</text>
<text x="213.3" y="159">2</text>
<text x="213.3" y="157.2">3</text>
<text x="260.1" y="157.2">12</text>
<text x="260.1" y="159">13</text>
<text x="163.6" y="162.1">4</text>
<text x="163.6" y="164">5</text>
<text x="163.6" y="165.8">6</text>
<text x="163.6" y="167.6">7</text>
<text x="166.4" y="162.7">VDD</text>
<text x="166.4" y="164.5">CLK</text>
<text x="166.4" y="166.4">VSS2</text>
<text x="24" y="169.5">1</text>
<text x="26.7" y="170.1">1</text>
<text x="42.3" y="169.5">1</text>
<text x="45" y="170.1">1</text>
<text x="163.6" y="169.5">8</text>
<text x="166.4" y="168.2">DAT0</text>
<text x="166.4" y="170.1">DAT1</text>
<text x="162.7" y="176.8">10</text>
<text x="163.6" y="175">9</text>
<text x="166.4" y="175.6">GND</text>
<text x="166.4" y="177.4">GND1</text>
</g>
<g font-size="1.5">
<text x="28.9" y="20.2">5</text>
<text x="84.1" y="20.2">4</text>
<text x="139.2" y="20.2">3</text>
<text x="194.4" y="20.2">2</text>
<text x="249.5" y="20.2">1</text>
<text x="55.2" y="30.7">+3V3</text>
<text x="77.2" y="30.7">+3V3</text>
<text x="16.9" y="37">C6</text>
<text x="16.9" y="40.6">NC</text>
<text x="57" y="40.3">L217</text>
<text x="89.5" y="41.4">U1</text>
<text x="216.9" y="40.8">U0RXD</text>
<text x="239.4" y="41.2">U0RXD</text>
<text x=".5" y="42.8">D</text>
<text x="43.9" y="46.3" transform="rotate(-90 43.9 46.3)">3D_ANT</text>
<text x="46.1" y="43.3" transform="rotate(-90 46.1 43.3)">U13</text>
<text x="57" y="43.9">2.0nH</text>
<text x="171" y="47.6">R2002</text>
<text x="178.3" y="47.6">470R</text>
<text x="216.9" y="42.7">U0TXD</text>
<text x="216.9" y="46.3">IO35</text>
<text x="239" y="46.5">IO35</text>
<text x="239.4" y="43">U0TXD</text>
<text x="278" y="43.1">D</text>
<text x="14" y="49.4">R11</text>
<text x="14" y="53.9">R0402</text>
<text x="14" y="51.6">0R</text>
<text x="69.9" y="50.9">VDD3P3</text>
<text x="165.4" y="50">RXD</text>
<text x="165.4" y="48.2">TXD</text>
<text x="171" y="49.4">R2003</text>
<text x="176.5" y="53.7">IO0</text>
<text x="178.3" y="49.4">470R</text>
<text x="185.7" y="48.2">U0TXD</text>
<text x="185.7" y="50">U0RXD</text>
<text x="216.9" y="53.7">RST-D/IO16</text>
<text x="216.9" y="48.2">RST/EN</text>
<text x="216.9" y="50">IO0</text>
<text x="239" y="53.9">RST-D/IO16</text>
<text x="239" y="50.2">IO0</text>
<text x="239" y="48.3">RST/EN</text>
<text x="11.1" y="59.2">WIFI_ANT</text>
<text x="18.4" y="58.6">C10</text>
<text x="57" y="57.4">RST/EN</text>
<text x="176.5" y="57.4">BUSY/IO4</text>
<text x="176.5" y="59.2">CS-D/IO5</text>
<text x="176.5" y="55.5">SD0-MISO-IO2</text>
<text x="216.9" y="59.2">CS-D/IO5</text>
<text x="216.9" y="55.5">BUSY/IO4</text>
<text x="216.9" y="57.4">D/C/IO17</text>
<text x="239" y="55.7">BUSY/IO4</text>
<text x="239" y="57.6">D/C/IO17</text>
<text x="239" y="59.4">CS-D/IO5</text>
<text x="18.4" y="64.2">C32</text>
<text x="29.4" y="64.2">C3</text>
<text x="38.7" y="64.2">C2</text>
<text x="44.1" y="64.2">22pF</text>
<text x="57" y="61.4">Y1</text>
<text x="176.5" y="61">RST-D/IO16</text>
<text x="176.5" y="62.9">D/C/IO17</text>
<text x="176.5" y="64.7">ED0/IO18</text>
<text x="216.9" y="61">ED1/IO23</text>
<text x="216.9" y="62.9">ED0/IO18</text>
<text x="239" y="61.2">ED1/IO23</text>
<text x="239" y="63.1">ED0/IO18</text>
<text x="11.1" y="67.9">R10</text>
<text x="11.1" y="71.5">0R/NC</text>
<text x="38.7" y="71.5">C20</text>
<text x="44.1" y="71.5">22pF</text>
<text x="176.5" y="66.5">IO19</text>
<text x="176.5" y="70.2">IO21</text>
<text x="57" y="72.6">40MHZ</text>
<text x="75.4" y="72.1">IO32</text>
<text x="75.4" y="73.9">IO33</text>
<text x="75.4" y="77.6">IO34</text>
<text x="176.5" y="73.9">ED1/IO23</text>
<text x="176.5" y="75.7">IO25</text>
<text x="176.5" y="77.6">IO26</text>
<text x="176.5" y="72.1">IO22</text>
<text x="189.3" y="76.7">VDD_SDIO</text>
<text x="244.5" y="76.7">VDD_SDIO</text>
<text x="15.8" y="82.5">ANT2</text>
<text x="58.8" y="82.5">C12</text>
<text x="64.3" y="82.5">NC</text>
<text x="71.7" y="83.1">S_VP</text>
<text x="75.4" y="79.4">IO35</text>
<text x="176.5" y="79.4">IO27</text>
<text x="223.7" y="83.7">U8</text>
<text x="251.8" y="80.7">C7</text>
<text x="255.5" y="80.7">100nF</text>
<text x=".5" y="86.5">C</text>
<text x="15.8" y="84.8">ANT</text>
<text x="58.8" y="86.2">C38</text>
<text x="64.3" y="86.2">NC</text>
<text x="69.9" y="88.6">S_VN/39</text>
<text x="73.6" y="84.9">37</text>
<text x="73.6" y="86.8">38</text>
<text x="176.5" y="88.6">SDI/SD1</text>
<text x="176.5" y="84.9">FLASH_CLK</text>
<text x="176.5" y="86.8">SD0</text>
<text x="194.9" y="84.4">C1</text>
<text x="194.9" y="88.1">1uF</text>
<text x="204" y="88.6">SD0</text>
<text x="204.1" y="86.8">SCS/CMD</text>
<text x="251.8" y="88.6">SHD/SD2</text>
<text x="278" y="86.7">C</text>
<text x="55.2" y="95.4">C40</text>
<text x="62.5" y="93.6">R12</text>
<text x="68" y="93.6">20K</text>
<text x="176.5" y="90.5">SHD/SD2</text>
<text x="176.5" y="92.3">SD3</text>
<text x="176.5" y="94.1">SCS/CMD</text>
<text x="204" y="90.5">SD3</text>
<text x="250" y="90.5">FLASH_CLK</text>
<text x="251.8" y="92.3">SDI/SD1</text>
<text x="55.2" y="99.1">10nF</text>
<text x="62.5" y="97.2">C39</text>
<text x="68" y="97.2">3nF</text>
<text x="176.5" y="97.8">IO12</text>
<text x="176.5" y="99.7">SD3-CS-IO13</text>
<text x="176.5" y="101.5">CLK-SCK-IO14</text>
<text x="223.9" y="96.1">W25Q32FVSS</text>
<text x="176.5" y="103.3">CMD-M0S1-IO15</text>
<text x="64.3" y="115.3">VDD3P3</text>
<text x="114" y="115.3">+3V3</text>
<text x="136.1" y="115.3">+3V3</text>
<text x="161.8" y="115.3">+3V3</text>
<text x="180.2" y="115.3">+3V3</text>
<text x="10.5" y="125.6">4.7K</text>
<text x="10.7" y="123.7">R46</text>
<text x="17.7" y="120.6">R14</text>
<text x="68" y="124.8">C34</text>
<text x="75.4" y="124.8">C35</text>
<text x=".5" y="130">B</text>
<text x="9.9" y="127.4">R0402</text>
<text x="17.7" y="127.6">R0402</text>
<text x="68" y="128.5">C0805</text>
<text x="68" y="126.7">10uF</text>
<text x="75.4" y="128.5">C0805</text>
<text x="75.4" y="126.7">10uF</text>
<text x="87.5" y="126.7">C36</text>
<text x="87.5" y="131.1">C0402</text>
<text x="87.5" y="128.9">1uF</text>
<text x="96.7" y="126.7">C31</text>
<text x="96.7" y="131.1">C0402</text>
<text x="96.7" y="128.9">100nF</text>
<text x="118.8" y="126.7">C37</text>
<text x="118.8" y="131.1">C0402</text>
<text x="118.8" y="128.9">100nF</text>
<text x="140.8" y="126.7">C42</text>
<text x="140.8" y="131.1">C0402</text>
<text x="140.8" y="128.9">1uF</text>
<text x="150" y="126.7">C41</text>
<text x="150" y="131.1">C0402</text>
<text x="150" y="128.9">100pF</text>
<text x="166.5" y="126.7">C43</text>
<text x="166.5" y="131.1">C0402</text>
<text x="166.5" y="128.9">100nF</text>
<text x="185" y="126.7">C44</text>
<text x="185" y="131.1">C0402</text>
<text x="185" y="128.9">100nF</text>
<text x="207.2" y="131.4">U12</text>
<text x="278" y="130.4">B</text>
<text x="7.4" y="136.4">S_VN/39</text>
<text x="22.1" y="134">SW4</text>
<text x="27.6" y="134">小侧按键 2*4*3.5</text>
<text x="44.2" y="136.6">GND</text>
<text x="119.5" y="135.8">pin1</text>
<text x="139.7" y="137.7">pin43,46</text>
<text x="167.3" y="135.8">pin19</text>
<text x="185.7" y="135.8">pin37</text>
<text x="236.6" y="136.6">VBAT</text>
<text x="259.2" y="133.1">U14</text>
<text x="77.2" y="139.5">pin3，4</text>
<text x="227.9" y="141.9">IO12</text>
<text x="227.9" y="143.7">IO27</text>
<text x="227.9" y="140.1">IO0</text>
<text x="237.9" y="138.4">+5V</text>
<text x="242.7" y="141.9">CMD-M0S1-IO15</text>
<text x="242.7" y="140.1">SD3-CS-IO13</text>
<text x="242.7" y="143.7">SD0-MISO-IO2</text>
<text x="227.9" y="147.4">IO25</text>
<text x="227.9" y="145.6">IO26</text>
<text x="227.9" y="149.3">IO33</text>
<text x="242.7" y="147.4">IO19</text>
<text x="242.7" y="145.6">CLK-SCK-IO14</text>
<text x="242.7" y="149.3">IO22</text>
<text x="25.7" y="155.2">H3</text>
<text x="44.2" y="155.2">H6</text>
<text x="73.6" y="154.8">CLK-SCK-IO14</text>
<text x="73.6" y="153">SD0-MISO-IO2</text>
<text x="165.4" y="150.5">J4</text>
<text x="169.1" y="150.5">MICROSD/TF_SLOT</text>
<text x="227.9" y="151.1">IO32</text>
<text x="227.9" y="154.8">IO34</text>
<text x="233.5" y="153.1">+3V3</text>
<text x="242.7" y="151.1">RXD</text>
<text x="242.7" y="154.8">IO21</text>
<text x="242.7" y="153">TXD</text>
<text x="73.6" y="158.5">CMD-M0S1-IO15</text>
<text x="73.6" y="156.6">SD3-CS-IO13</text>
<text x="131.1" y="157.5">VCC_IO</text>
<text x="147.1" y="158.5">CMD-M0S1-IO15</text>
<text x="147.1" y="156.6">SD3-CS-IO13</text>
<text x="207.7" y="159.7">Headers</text>
<text x="227.9" y="160.3">S_VP</text>
<text x="227.9" y="156.6">RST/EN</text>
<text x="227.9" y="158.5">S_VN/39</text>
<text x="246.1" y="158.7">+3V3</text>
<text x="259.2" y="160.8">Headers</text>
<text x="25.7" y="166.2">H4</text>
<text x="25.7" y="162.7">H2.0MM</text>
<text x="44.2" y="162.7">H2.0MM</text>
<text x="44.2" y="166.2">H5</text>
<text x="137.1" y="167.1">C25</text>
<text x="147.1" y="164">CLK-SCK-IO14</text>
<text x="147.1" y="167.6">SD0-MISO-IO2</text>
<text x=".5" y="173.8">A</text>
<text x="25.7" y="173.7">H2.0MM</text>
<text x="44.2" y="173.7">H2.0MM</text>
<text x="91.4" y="169.3" transform="rotate(-90 91.4 169.3)">ED3</text>
<text x="95" y="169.3" transform="rotate(-90 95 169.3)">ED4</text>
<text x="113.5" y="169.3" transform="rotate(-90 113.5 169.3)">ED5</text>
<text x="117.1" y="169.3" transform="rotate(-90 117.1 169.3)">ED6</text>
<text x="137.1" y="171.5">C0402</text>
<text x="137.1" y="169.3">100nF</text>
<text x="278" y="174">A</text>
<text x="85.9" y="175.6" transform="rotate(-90 85.9 175.6)">R2 10K</text>
<text x="100.5" y="177.4" transform="rotate(-90 100.5 177.4)">R3 10K</text>
<text x="104.2" y="177.4" transform="rotate(-90 104.2 177.4)">R5 10K</text>
<text x="107.9" y="177.4" transform="rotate(-90 107.9 177.4)">R7</text>
<text x="107.9" y="174.1" transform="rotate(-90 107.9 174.1)">NC</text>
<text x="132.4" y="174.5">GND</text>
<text x="83.3" y="183.6">VCC_IO</text>
<text x="91.4" y="183.8" transform="rotate(-90 91.4 183.8)">ULC0511C</text>
<text x="95" y="183.8" transform="rotate(-90 95 183.8)">ULC0511C</text>
<text x="113.5" y="183.8" transform="rotate(-90 113.5 183.8)">ULC0511C</text>
<text x="117.1" y="183.8" transform="rotate(-90 117.1 183.8)">ULC0511C</text>
<text x="154.4" y="183.6">GND</text>
<text x="211.4" y="183.6">Title</text>
<text x="101.7" y="187.3">VCC_IO</text>
<text x="211.4" y="189.1">Size</text>
<text x="213.2" y="191">B</text>
<text x="218.7" y="191">ESP32</text>
<text x="218.7" y="189.1">Document Number</text>
<text x="272" y="189.1">Rev</text>
<text x="273.9" y="191">V2.3</text>
<text x="28.9" y="196.6">5</text>
<text x="84.1" y="196.6">4</text>
<text x="139.2" y="196.6">3</text>
<text x="194.4" y="196.6">2</text>
<text x="211.4" y="194.6">Date:</text>
<text x="220.9" y="194.6">Wednesday, January 27, 2021</text>
<text x="248.2" y="194.6">Sheet</text>
<text x="249.5" y="196.6">1</text>
<text x="257.3" y="194.6">3</text>
<text x="262.8" y="194.6">of</text>
<text x="268.4" y="194.6">3</text>
</g>
<text font-size="1.3" x="25.4" y="132.5">BOOT</text>
</svg>
